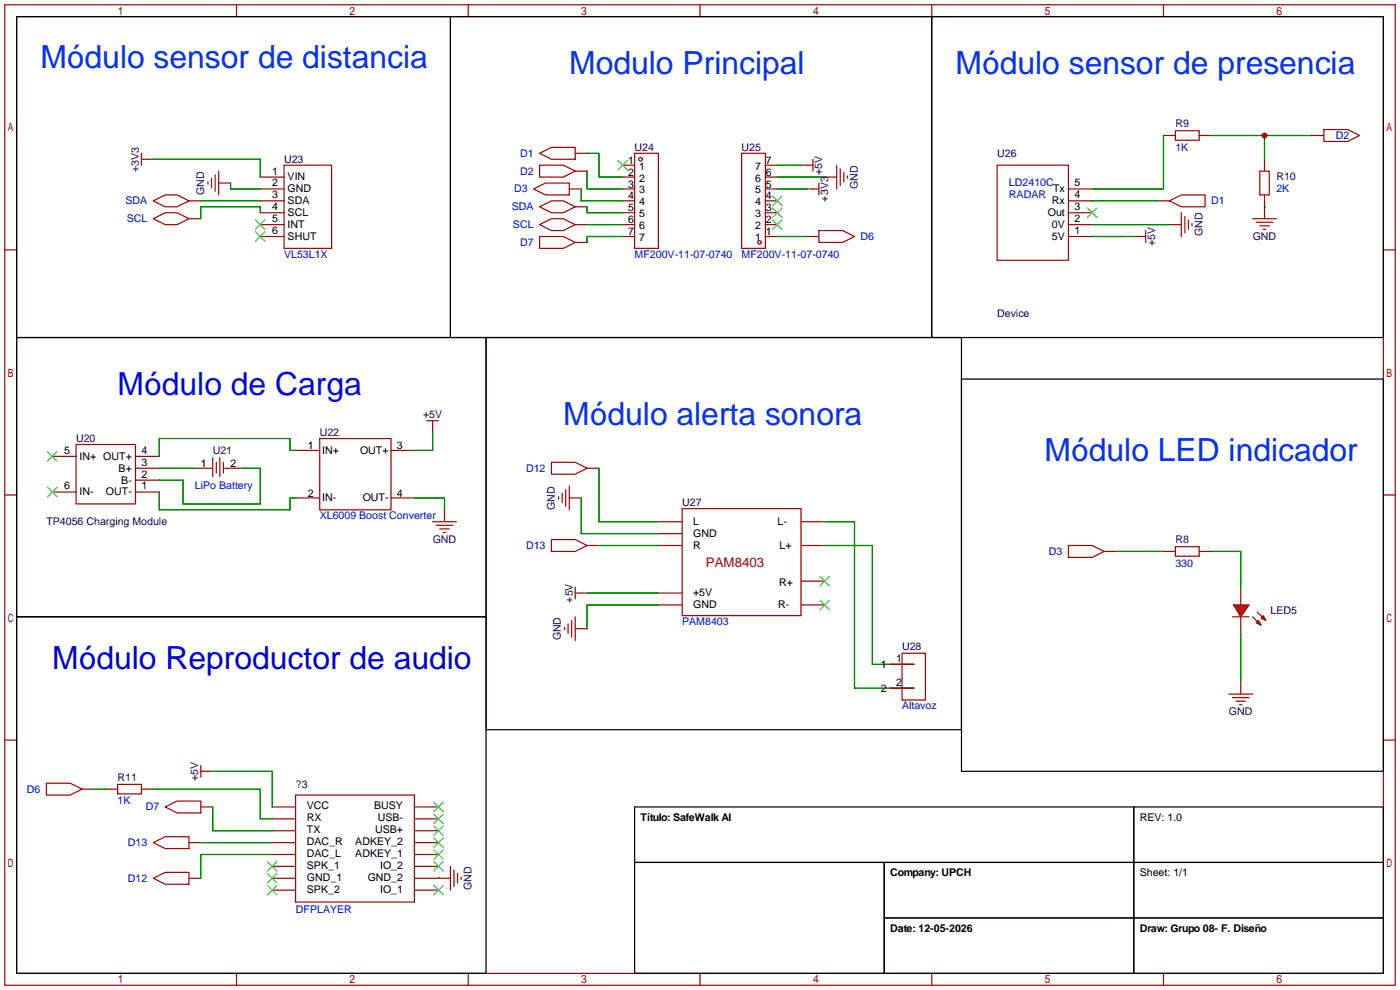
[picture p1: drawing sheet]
<svg xmlns="http://www.w3.org/2000/svg" width="299mm" height="212mm" viewBox="0 0 299 212" stroke-linecap="round" stroke-linejoin="round" font-family="sans-serif">
<g fill="none" stroke="#a10000" stroke-width=".25">
<path d="M1 1h297.2v209.6h-297.2zM3.6 3.6h292.1v204.4h-292.1zM50.5 1v2.6M100.1 1v2.6M149.6 1v2.6M199.1 1v2.6M248.7 1v2.6M30.2 34h2.6M30.2 32.8v2.5M44.4 38.9v.5M45.2 38.1v2M46 37.3v3.6"/>
<path d="M46.7 39.1h2.6M46.7 36.6v5.1M55.6 37.8h5.1M60.7 35.3h10.2v17.8h-10.2zM115.3 32.8l2.6-1.3h5v2.5h-5zM115.3 35.3h5.1l2.5 1.3-2.5 1.2h-5.1zM122.9 32.8h2.6M122.9 36.6h2.6M133.1 37.8h2.5M133.1 35.3h2.5M135.6 32.8h5.1v20.3h-5.1zM158.5 32.8h5.1v20.3h-5.1z"/>
<path d="M163.6 37.8h2.5M163.6 35.3h2.5M171.2 35.3h2.5M173.7 34v2.6M175 39.1v2.6M176.3 37.8h2.5M178.8 35.3v5.1M179.6 36.1v3.5M180.3 36.8v2.1M181.1 37.6v.5M213.1 35.3h15.2v20.3h-15.2zM1 53.4h2.6"/>
<path d="M32.8 42.9l2.5-1.2h2.5l2.6 1.2-2.6 1.3h-2.5zM40.4 42.9h2.5M55.6 40.4h5.1M55.6 42.9h5.1M55.6 45.5h5.1M55.6 48h5.1M55.6 50.5h5.1M133.1 40.4h2.5M133.1 42.9h2.5M133.1 45.5h2.5M133.1 48h2.5M133.1 50.5h2.5"/>
<path d="M163.6 40.4h2.5M163.6 42.9h2.5M163.6 45.5h2.5M163.6 48h2.5M163.6 50.5h2.5M172.5 40.4h2.5M228.3 40.4h5.1M228.3 42.9h5.1M228.3 45.5h5.1M228.3 48h5.1M228.3 50.5h5.1M247.4 42.9h2.5"/>
<path d="M249.9 42.9l2.6-1.2h5.1v2.5h-5.1zM295.7 53.4h2.5M11.2 97.5h5.1M16.3 95h12.7v12.7h-12.7zM29 97.5h5M45.5 97.8v4.1M46.2 98.8v2.3M47 97.8v4.1M47.8 98.8v2.3M63.2 96.3h5.1M68.3 93.7h15.3v15.3h-15.3zM83.6 96.3h5"/>
<path d="M91.2 89.9h2.5M92.5 89.9v2.6M1 105.8h2.6M11.2 105.2h5.1M29 105.2h5M29 100.1h5M29 102.6h5M41.7 100.1h3.8M48 100.1h3.8M63.2 106.4h5.1M83.6 106.4h5M92.5 111.5h5"/>
<path d="M93.2 112.3h3.6M94 113h2M94.7 113.8h.5M95 109v2.5M295.7 105.8h2.5M263.4 131.8h3.6M265.2 125.5v3.8M265.2 131.8v3.8M1 158.2h2.6M295.7 158.2h2.5M50.5 208v2.6M100.1 208v2.6"/>
<path d="M149.6 208v2.6M199.1 208v2.6M248.7 208v2.6"/>
<circle cx="136.9" cy="34" r=".38"/>
<circle cx="162.3" cy="51.8" r=".38"/>
</g>
<path d="M3.6 3.6h92.7v68.5h-92.7zM96.3 3.6h102.8v68.5h-102.8zM199.1 3.6h96.6v68.5h-96.6zM3.6 72.1h100.3v59.7h-100.3zM103.9 72.1h101.6v83.9h-101.6zM205.5 81h90.2v83.8h-90.2zM135.6 172.5h160.1v35.5h-160.1zM242.3 172.5v35.5M135.6 184.3h160.1M189 184.3v23.7M189 196.2h106.7" fill="none" stroke="#000" stroke-width=".25"/>
<g fill="none" stroke="#3c3" stroke-width=".25">
<path d="M132.1 34.3l2 2M134.1 34.3l-2 2M54.6 47l2 2M54.6 49.5l2 2.1M56.6 47l-2 2M56.6 49.5l-2 2.1M165.1 47l2 2M165.1 44.4l2 2.1M165.1 41.9l2 2M167.1 47l-2 2M167.1 44.4l-2 2.1M167.1 41.9l-2 2"/>
<path d="M232.4 44.4l2 2.1M234.4 44.4l-2 2.1M10.2 96.5l2 2.1M12.2 96.5l-2 2.1M10.2 104.1l2 2.1M12.2 104.1l-2 2.1"/>
</g>
<g fill="none" stroke="#008700" stroke-width=".25">
<path d="M32.8 34h22.8v3.8M49.3 39.1v1.3h6.3M125.5 36.6v3.8h7.6M125.5 32.8h2.5v5h5.1M166.1 37.8h10.2M166.1 35.3h5.1M248.7 29v11.4h-15.3M42.9 42.9h12.7M133.1 50.5h-7.6v1.3M166.1 40.4h6.4M233.4 42.9h14M63.2 96.3h-1.2v-2.6h-28v3.8"/>
<path d="M92.5 92.5v3.8h-3.9M34 100.1h7.7M34 105.2v3.8h28v-2.6h1.2M51.8 100.1h3.8v7.6h-16.5v-5.1h-5.1M88.6 106.4h6.4v2.6"/>
</g>
<g fill="#f00" stroke="#a10000" stroke-width=".25">
<path d="M263.7 129.3h3.3l-1.8 2.5z"/>
<path d="M269.5 132.1l.5-.5 .5 1z"/>
<path d="M268.5 133.1l.5-.5 .5 1z"/>
</g>
<g fill="none" stroke="#a10000" stroke-width=".25">
<path d="M248.7 29h2.5M251.2 27.9h5.1v2.1h-5.1zM256.3 29h2.5M269.2 36.6h2.1v5.1h-2.1zM270.3 34v2.6M280.4 29h2.6M283 27.7h5l2.6 1.3-2.6 1.2h-5zM32.8 46.7l2.5-1.2h2.5l2.6 1.2-2.6 1.3h-2.5zM40.4 46.7h2.5M114 40.4l2.6-1.3h5.1v2.6h-5.1zM115.3 44.2l2.6-1.3h2.5l2.5 1.3-2.5 1.3h-2.5zM115.3 48l2.6-1.3h2.5l2.5 1.3-2.5 1.3h-2.5z"/>
<path d="M115.3 50.5h5.1l2.5 1.3-2.5 1.3h-5.1zM121.7 40.4h2.5M122.9 44.2h2.6M122.9 48h2.6M122.9 51.8h2.6M172.5 50.5h2.5M175 49.3h5.1l2.5 1.2-2.5 1.3h-5.1zM242.3 50.5h2.6M244.9 49.3v2.5M249.9 48h2.6M252.5 45.5v5M253.2 46.2v3.6"/>
<path d="M254 47v2M254.8 47.8v.5M267.7 46.7h5.1M268.5 47.5h3.5M269.2 48.3h2.1M270 49h.5M270.3 41.7v5M117.9 98.8h5l2.6 1.3-2.6 1.2h-5zM117.9 115.3h5l2.6 1.3-2.6 1.3h-5zM119.4 106.2v.5M120.1 105.4v2M120.9 104.6v3.6"/>
<path d="M121.7 106.4h2.5M121.7 103.9v5.1M125.5 116.6h2.5M125.5 100.1h2.5M140.7 111.5h5M140.7 114h5M140.7 116.6h5M145.8 108.7h25.4v22.9h-25.4zM171.3 111.5h5M171.3 116.6h5M228.3 116.6h5.1l2.6 1.3-2.6 1.2h-5.1zM236 117.9h2.5"/>
<path d="M248.7 117.9h2.5M251.2 116.8h5.1v2.1h-5.1zM256.3 117.9h2.5M120.6 134.1v.5M121.4 133.4v2M122.2 132.6v3.5M122.9 126.7h2.6M122.9 125.5v2.5M122.9 131.8v5.1M122.9 134.4h2.6M140.7 126.7h5M140.7 129.3h5"/>
<path d="M171.3 129.3h5M171.3 124.2h5M192.8 139.6h5v10h-5zM267.7 131.8l1 1M268.7 130.8l1 1M190.2 142h5.1M190.2 147.1h5.1M262.6 148.3h5.1M263.4 149.1h3.6M264.2 149.9h2M264.9 150.6h.5M265.2 145.8v2.5"/>
<path d="M9.9 167.4h5.1l2.5 1.3-2.5 1.2h-5.1zM17.5 168.7h2.6M22.6 168.7h2.5M25.1 167.6h5.1v2.1h-5.1zM30.2 168.7h2.6M35.3 172.5l2.5-1.3h5.1v2.5h-5.1zM42.9 172.5h2.6M42.9 164.8h2.6M42.9 163.6v2.5M58.2 172.5h5M58.2 175h5M58.2 177.5h5"/>
<path d="M63.2 169.9h25.4v22.9h-25.4zM88.7 172.5h5M88.7 175h5M88.7 177.5h5M32.8 187.7l2.5-1.3h5.1v2.6h-5.1zM32.8 180.1l2.5-1.3h5.1v2.6h-5.1zM40.4 180.1h2.5M40.4 187.7h2.5M58.2 180.1h5M58.2 182.6h5M58.2 185.2h5M58.2 187.7h5"/>
<path d="M58.2 190.2h5M88.7 180.1h5M88.7 182.6h5M88.7 185.2h5M88.7 187.7h7.6M88.7 190.2h5M96.3 185.2v5M97 185.9v3.6M97.8 186.7v2M98.6 187.5v.5"/>
</g>
<g fill="none" stroke="#008700" stroke-width=".25">
<path d="M258.8 29h21.6M270.3 29v5M55.6 45.5v-1.3h-12.7v2.5M124.2 40.4v2.5h8.9M125.5 48h7.6M125.5 44.2v1.3h7.6M166.1 50.5h6.4M233.4 50.5h8.9M233.4 48h16.5M270.3 44.2h.1M124.2 106.4v7.6h16.5M128 100.1v11.4h12.7"/>
<path d="M128 116.6h12.7M176.3 111.5h6.3v35.6h12.7M176.3 116.6h10.1v25.4h8.9M238.5 117.9h10.2M258.8 117.9h6.4v7.6M125.5 126.7h15.2M140.7 129.3h-15.2v5.1M265.2 135.6v10.2M20.1 168.7h2.5M32.8 168.7h22.8v6.3h2.6M45.5 172.5v5h12.7M45.5 164.8h12.7v7.7"/>
<path d="M42.9 180.1h15.3M58.2 182.6h-15.3v5.1M93.7 187.7h.1"/>
</g>
<g fill="none" stroke="#3c3" stroke-width=".25">
<path d="M175.3 123.2l2 2M175.3 128.3l2 2M177.3 123.2l-2 2M177.3 128.3l-2 2M92.7 171.5l2 2M92.7 174l2 2M92.7 176.5l2 2.1M92.7 179.1l2 2M94.7 171.5l-2 2M94.7 174l-2 2M94.7 176.5l-2 2.1M94.7 179.1l-2 2"/>
<path d="M57.1 184.2l2.1 2M57.1 186.7l2.1 2M57.1 189.2l2.1 2.1M59.2 184.2l-2.1 2M59.2 186.7l-2.1 2M59.2 189.2l-2.1 2.1M92.7 181.6l2 2M92.7 184.2l2 2M92.7 189.2l2 2.1M94.7 181.6l-2 2M94.7 184.2l-2 2M94.7 189.2l-2 2.1"/>
</g>
<path d="M3.6 131.8h100.3v76.2h-100.3z" fill="none" stroke="#000" stroke-width=".25"/>
<circle cx="270.3" cy="29" r=".63" fill="#c00"/>
<g font-size="6.8" fill="#03f">
<text x="8.6" y="14.6">Módulo sensor de distancia</text>
<text x="121.7" y="15.9">Modulo Principal</text>
<text x="204.2" y="15.9">Módulo sensor de presencia</text>
<text x="120.4" y="90.8">Módulo alerta sonora</text>
<text x="223.3" y="98.4">Módulo LED indicador</text>
</g>
<text font-size="6.8" fill="#00f" x="25.1" y="84.5">Módulo de Carga</text>
<text font-size="6.8" fill="#00c" x="11.2" y="142.9">Módulo Reproductor de audio</text>
<text font-size="2.8" fill="#a00000" x="150.9" y="121.2">PAM8403</text>
<g font-size="2.3" fill="#000080">
<text x="251.2" y="27.1">R9</text>
<text x="60.7" y="34.8">U23</text>
<text x="135.6" y="32.2">U24</text>
<text x="158.5" y="32.2">U25</text>
<text x="213.1" y="33.5">U26</text>
<text x="29.7" y="36.7" transform="rotate(-90 29.7 36.7)">+3V3</text>
<text x="43.7" y="41.6" transform="rotate(-90 43.7 41.6)">GND</text>
<text x="175.7" y="37.4" transform="rotate(-90 175.7 37.4)">+5V</text>
<text x="183.4" y="40.4" transform="rotate(-90 183.4 40.4)">GND</text>
<text x="272.8" y="38.6">R10</text>
<text x="177" y="43.1" transform="rotate(-90 177 43.1)">+3V3</text>
<text x="246.9" y="52.6" transform="rotate(-90 246.9 52.6)">+5V</text>
<text x="257" y="50.5" transform="rotate(-90 257 50.5)">GND</text>
<text x="267.7" y="51.3">GND</text>
<text x="213.1" y="67.8">Device</text>
<text x="90.4" y="89.4">+5V</text>
<text x="16.3" y="94.5">U20</text>
<text x="68.3" y="93.2">U22</text>
<text x="45.5" y="97">U21</text>
<text x="9.9" y="112.2">TP4056 Charging Module</text>
<text x="118.6" y="108.9" transform="rotate(-90 118.6 108.9)">GND</text>
<text x="145.8" y="108.2">U27</text>
<text x="92.5" y="116">GND</text>
<text x="251.2" y="116">R8</text>
<text x="122.4" y="128.8" transform="rotate(-90 122.4 128.8)">+5V</text>
<text x="271.5" y="131.3">LED5</text>
<text x="119.9" y="136.9" transform="rotate(-90 119.9 136.9)">GND</text>
<text x="192.8" y="138.9">U28</text>
<text x="262.7" y="152.9">GND</text>
<text x="25.1" y="166.8">R11</text>
<text x="42.4" y="166.9" transform="rotate(-90 42.4 166.9)">+5V</text>
<text x="63.2" y="168.4">?3</text>
<text x="100.8" y="190.2" transform="rotate(-90 100.8 190.2)">GND</text>
</g>
<g font-size="2.3" fill="#00f">
<text x="285.5" y="29.7">D2</text>
<text x="111.1" y="33.5">D1</text>
<text x="251.2" y="32.2">1K</text>
<text x="109.9" y="41.1">D3</text>
<text x="111.1" y="37.3">D2</text>
<text x="215.6" y="39.8">LD2410C</text>
<text x="272.8" y="41.1">2K</text>
<text x="26.8" y="43.7">SDA</text>
<text x="27.1" y="47.5">SCL</text>
<text x="109.4" y="44.9">SDA</text>
<text x="215.6" y="42.4">RADAR</text>
<text x="258.8" y="43.7">D1</text>
<text x="109.6" y="48.7">SCL</text>
<text x="111.1" y="52.5">D7</text>
<text x="183.9" y="51.3">D6</text>
<text x="60.7" y="55.1">VL53L1X</text>
<text x="135.6" y="55.1">MF200V-11-07-0740</text>
<text x="158.5" y="55.1">MF200V-11-07-0740</text>
<text x="112.4" y="100.8">D12</text>
<text x="41.7" y="104.6">LiPo Battery</text>
<text x="68.3" y="111">XL6009 Boost Converter</text>
<text x="112.4" y="117.3">D13</text>
<text x="224.2" y="118.6">D3</text>
<text x="251.2" y="121.1">330</text>
<text x="145.8" y="133.6">PAM8403</text>
<text x="192.8" y="151.6">Altavoz</text>
<text x="5.7" y="169.4">D6</text>
<text x="25.1" y="171.9">1K</text>
<text x="31.1" y="173.2">D7</text>
<text x="27.3" y="180.8">D13</text>
<text x="27.3" y="188.4">D12</text>
<text x="63.2" y="195">DFPLAYER</text>
</g>
<g font-size="2.3">
<text x="134.2" y="35">1</text>
<text x="163.7" y="35">7</text>
<text x="58.2" y="37.3">1</text>
<text x="58.2" y="39.8">2</text>
<text x="61.5" y="38.6">VIN</text>
<text x="61.5" y="41.1">GND</text>
<text x="134.2" y="37.5">2</text>
<text x="134.2" y="40.1">3</text>
<text x="136.6" y="36.3">1</text>
<text x="136.6" y="38.8">2</text>
<text x="136.6" y="41.3">3</text>
<text x="161.4" y="41.3">5</text>
<text x="161.4" y="38.8">6</text>
<text x="161.4" y="36.3">7</text>
<text x="163.7" y="40.1">5</text>
<text x="163.7" y="37.5">6</text>
<text x="225.1" y="41.1">Tx</text>
<text x="229.6" y="39.8">5</text>
<text x="58.2" y="42.4">3</text>
<text x="58.2" y="44.9">4</text>
<text x="58.2" y="47.5">5</text>
<text x="61.5" y="43.7">SDA</text>
<text x="61.5" y="46.2">SCL</text>
<text x="134.2" y="42.6">4</text>
<text x="134.2" y="45.2">5</text>
<text x="134.2" y="47.7">6</text>
<text x="136.6" y="43.9">4</text>
<text x="136.6" y="46.4">5</text>
<text x="161.4" y="46.4">3</text>
<text x="161.4" y="43.9">4</text>
<text x="163.7" y="47.7">2</text>
<text x="163.7" y="45.2">3</text>
<text x="163.7" y="42.6">4</text>
<text x="223.9" y="46.2">Out</text>
<text x="224.8" y="43.7">Rx</text>
<text x="229.6" y="47.5">2</text>
<text x="229.6" y="44.9">3</text>
<text x="229.6" y="42.4">4</text>
<text x="58.2" y="50">6</text>
<text x="61.5" y="48.7">INT</text>
<text x="61.5" y="51.3">SHUT</text>
<text x="134.2" y="50.2">7</text>
<text x="136.6" y="49">6</text>
<text x="136.6" y="51.5">7</text>
<text x="161.4" y="51.5">1</text>
<text x="161.4" y="49">2</text>
<text x="163.7" y="50.2">1</text>
<text x="224.8" y="51.3">5V</text>
<text x="224.8" y="48.7">0V</text>
<text x="229.6" y="50">1</text>
<text x="65.8" y="96">1</text>
<text x="84.8" y="96">3</text>
<text x="13.7" y="97">5</text>
<text x="17" y="98.3">IN+ OUT+</text>
<text x="25.4" y="100.8">B+</text>
<text x="30.2" y="97">4</text>
<text x="30.2" y="99.5">3</text>
<text x="42.9" y="99.8">1</text>
<text x="49.3" y="99.8">2</text>
<text x="68.8" y="97">IN+</text>
<text x="76.9" y="97">OUT+</text>
<text x="13.7" y="104.6">6</text>
<text x="17" y="105.9">IN-</text>
<text x="22.7" y="105.9">OUT-</text>
<text x="25.9" y="103.3">B-</text>
<text x="30.2" y="102.1">2</text>
<text x="30.2" y="104.6">1</text>
<text x="65.8" y="106.1">2</text>
<text x="68.8" y="107.1">IN-</text>
<text x="77.5" y="107.1">OUT-</text>
<text x="84.8" y="106.1">4</text>
<text x="148.1" y="112.2">L</text>
<text x="166.2" y="112.2">L-</text>
<text x="148.1" y="114.7">GND</text>
<text x="148.1" y="117.3">R</text>
<text x="166.6" y="117.3">L+</text>
<text x="166.5" y="125.2">R+</text>
<text x="148.1" y="127.4">+5V</text>
<text x="148.1" y="130">GND</text>
<text x="166.3" y="130">R-</text>
<text x="188.2" y="142.7">1</text>
<text x="191.5" y="141.4">1</text>
<text x="188.2" y="147.8">2</text>
<text x="191.5" y="146.5">2</text>
<text x="65.6" y="173">VCC</text>
<text x="80" y="173">BUSY</text>
<text x="65.6" y="175.5">RX</text>
<text x="65.6" y="178.1">TX</text>
<text x="80.2" y="178.1">USB+</text>
<text x="80.7" y="175.5">USB-</text>
<text x="136.9" y="175.5">Título: SafeWalk AI</text>
<text x="243.6" y="175.5">REV: 1.0</text>
<text x="65.6" y="180.6">DAC_R</text>
<text x="65.6" y="183.1">DAC_L</text>
<text x="65.6" y="185.7">SPK_1</text>
<text x="75.9" y="180.6">ADKEY_2</text>
<text x="75.9" y="183.1">ADKEY_1</text>
<text x="81.2" y="185.7">IO_2</text>
<text x="65.6" y="188.2">GND_1</text>
<text x="65.6" y="190.8">SPK_2</text>
<text x="78.6" y="188.2">GND_2</text>
<text x="81.2" y="190.8">IO_1</text>
<text x="190.2" y="187.3">Company: UPCH</text>
<text x="243.6" y="187.3">Sheet: 1/1</text>
<text x="190.2" y="199.2">Date: 12-05-2026</text>
<text x="243.6" y="199.2">Draw: Grupo 08- F. Diseño</text>
</g>
</svg>
